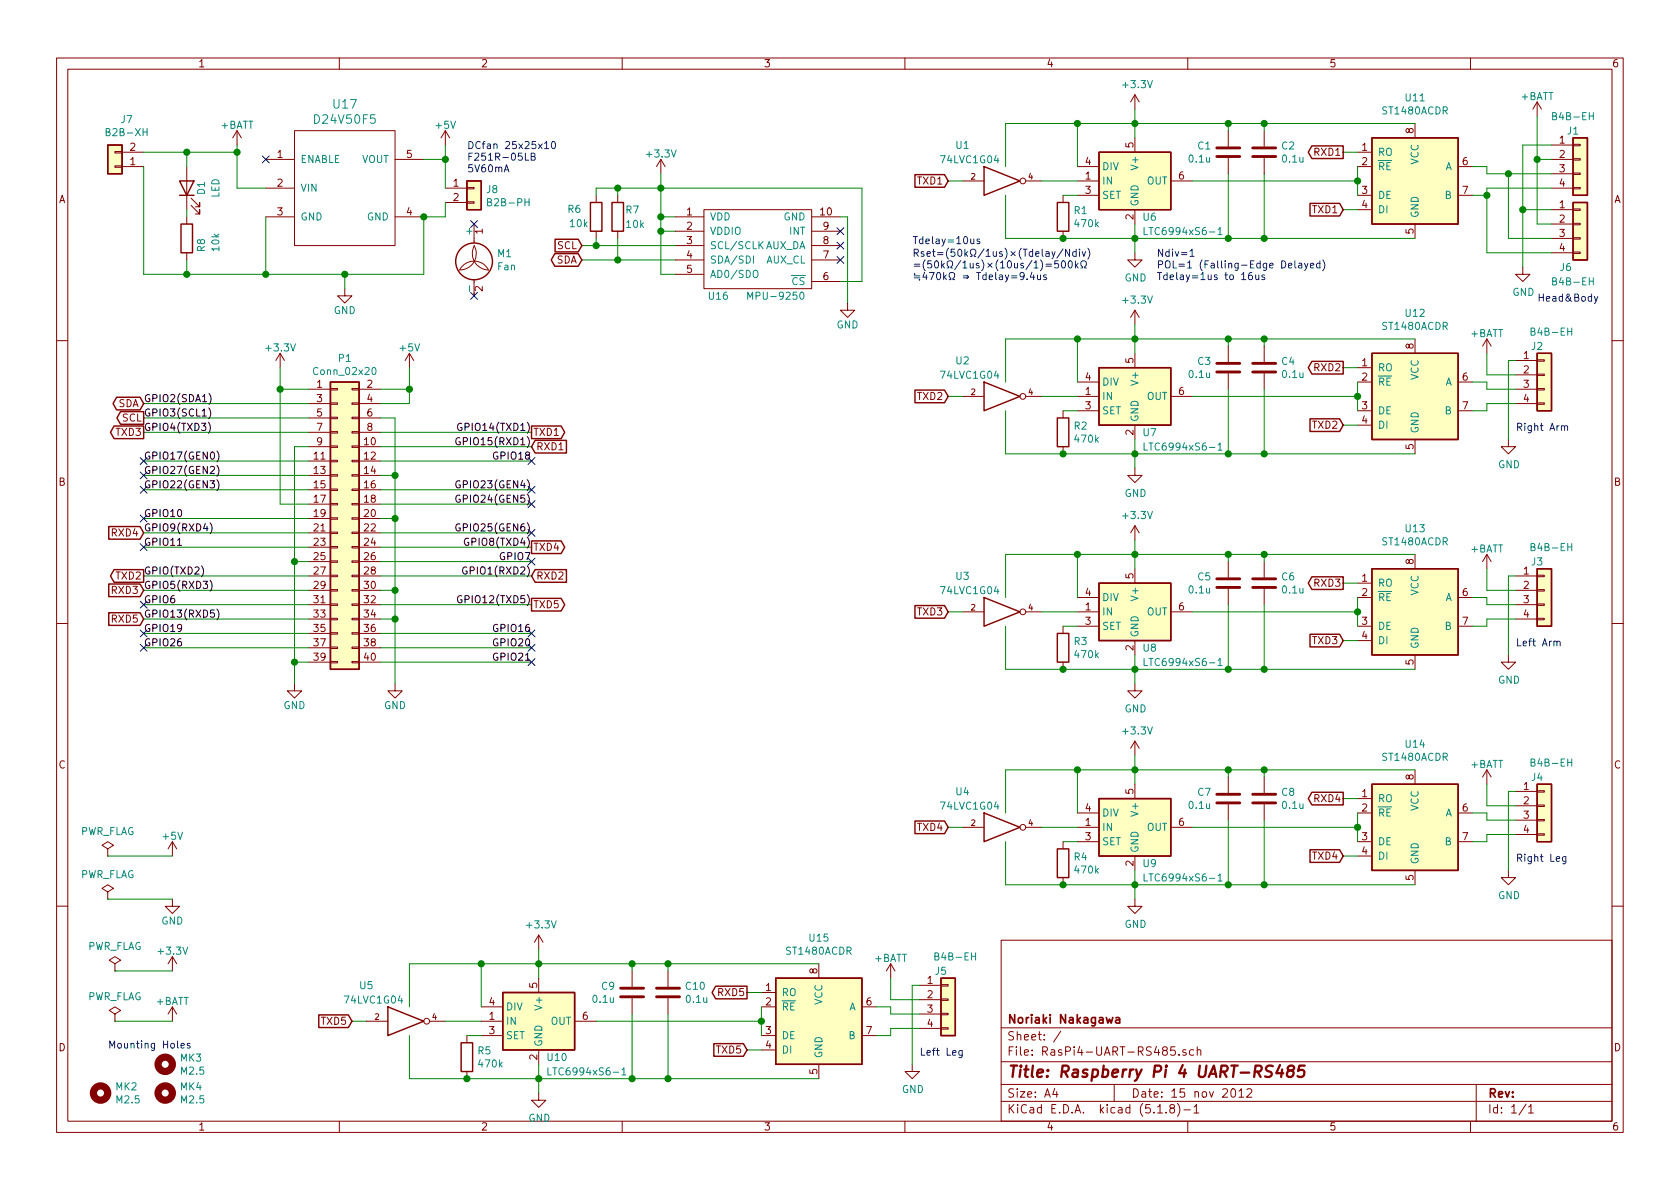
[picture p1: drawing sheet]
<svg xmlns="http://www.w3.org/2000/svg" width="297mm" height="210mm" viewBox="0 0 297 210" stroke-linecap="round" stroke-linejoin="round" font-family="sans-serif">
<g fill="none" stroke="#840000" stroke-width=".18">
<path d="M10 10.3h277v189.9h-277zM12 12.2h273v186.1h-273zM60 10.3v1.9M110 10.3v1.9M160 10.3v1.9M200.7 16.8v2.5M200.7 16.8l-.8 1.2M200.7 16.8l.7 1.2M210 10.3v1.9M260 10.3v1.9M271.8 18l-.8 1.3M271.8 18v2.6"/>
<path d="M271.8 18l.7 1.3M20.3 26.8h1.3v.2h-1.3zM20.3 29.3h1.3v.3h-1.3zM21.6 29.5h3.8M21.6 26.9h3.8M33 29.5v7.6M33 38.3v1.3M33.8 36.3l1.5 1.5v-.7v.7h-.8M33.8 35l1.5 1.6v-.8v.8h-.8M41.9 23.1l-.8 1.3M41.9 23.1v2.5M41.9 23.1l.8 1.3"/>
<path d="M47 28.2h5.1M47 33.3h5.1M47 38.3h5.1M52.1 23.1h17.7v20.3h-17.7zM69.8 28.2h5.1M69.8 38.3h5.1M78.7 33.3h3.8M78.7 23.1l-.7 1.3M78.7 23.1v2.5M78.7 23.1l.8 1.3M78.7 35.8h3.8M82.5 35.7h1.3v.2h-1.3z"/>
<path d="M82.5 33.1h1.3v.3h-1.3zM83.8 39.6v3.4M105.4 34.5v1.3M109.2 34.5v1.3M116.8 28.2l-.7 1.3M116.8 28.2v2.5M116.8 28.2l.8 1.3M119.4 38.3h5.1M124.5 37.1h19v13.9h-19zM143.5 38.3h5.1M170.2 32h3.8M181.4 32h2.7"/>
<path d="M188 34.5v1.3M190.5 32h3.8M190.5 34.5h3.8M190.5 29.5h3.8M200.7 24.4v2.5M200.7 37.1v2.5M207 32h3.8M217.2 23.1v2.8M217.2 27.9v2.8M223.5 23.1v2.8M223.5 27.9v2.8M240 34.5h2.6"/>
<path d="M240 29.5h2.6M240 26.9h2.6M240 37.1h2.6M250.2 21.8v2.6M250.2 39.6v2.6M257.8 34.5h2.5M257.8 29.5h2.5M274.3 25.6h3.8M274.3 28.2h3.8M274.3 30.7h3.8M274.3 33.3h3.8M274.3 37.1h3.8"/>
<path d="M274.3 39.6h3.8M278.1 33.1h1.3v.3h-1.3zM278.1 30.6h1.3v.3h-1.3zM278.1 25.5h1.3v.3h-1.3zM278.1 28.1h1.3v.2h-1.3zM278.1 37h1.3v.2h-1.3zM278.1 39.5h1.3v.2h-1.3zM33 44.7v1.3M61 51v1.3h1.2l-1.2 1.3-1.3-1.3h1.3M83.8 43.4a2.86 2.86 0 0 1-2.5 4.3 2.85 2.85 0 0 1 2.5-1.5 2.85 2.85 0 0 1 2.6 1.5 2.9 2.9 0 0 1-2.5-4.2M83.8 49.5v2.8M105.4 40.9v1.3"/>
<path d="M109.2 40.9v1.3M119.4 40.9h5.1M119.4 43.4h5.1M119.4 46h5.1M119.4 48.5h5.1M143.5 40.9h5.1M143.5 43.4h5.1M143.5 46h5.1M143.5 49.8h5.1M149.9 53.6v1.3h1.2l-1.2 1.2-1.3-1.2h1.3M188 40.9v1.3M200.7 44.7v1.3h1.2l-1.2 1.2-1.3-1.2h1.3"/>
<path d="M200.7 54.9v2.5M200.7 54.9l-.8 1.2M200.7 54.9l.7 1.2M250.2 59.9v2.6M262.9 59.9v2.6M262.9 59.9l-.8 1.3M262.9 59.9l.8 1.3M269.2 47.2v1.3h1.3l-1.3 1.3-1.2-1.3h1.2M274.3 42.2h3.8M274.3 44.7h3.8M278.1 44.6h1.3v.2h-1.3zM278.1 42h1.3v.3h-1.3z"/>
<path d="M10 60.2h2M49.5 62.5l-.7 1.2M49.5 62.5v2.5M49.5 62.5l.8 1.2M54.6 68.8h3.8M54.6 79h3.8M54.6 71.4h3.8M54.6 73.9h3.8M54.6 76.4h3.8M58.4 78.9h1.3v.2h-1.3zM58.4 76.3h1.3v.3h-1.3zM58.4 73.8h1.3v.2h-1.3z"/>
<path d="M58.4 71.2h1.3v.3h-1.3zM58.4 68.7h1.3v.3h-1.3zM62.2 78.9h1.3v.2h-1.3zM62.2 76.3h1.3v.3h-1.3zM62.2 73.8h1.3v.2h-1.3zM62.2 71.2h1.3v.3h-1.3zM62.2 68.7h1.3v.3h-1.3zM63.5 68.8h3.8M63.5 79h3.8M63.5 71.4h3.8M63.5 73.9h3.8M63.5 76.4h3.8"/>
<path d="M72.4 62.5l-.8 1.2M72.4 62.5v2.5M72.4 62.5l.8 1.2M170.2 70.1h3.8M181.4 70.1h2.7M188 72.6v1.3M188 79v1.3M190.5 70.1h3.8M190.5 72.6h3.8M190.5 67.6h3.8M200.7 62.5v2.5M200.7 75.2v2.5"/>
<path d="M207 70.1h3.8M217.2 61.2v2.8M217.2 66v2.8M223.5 61.2v2.8M223.5 66v2.8M240 72.6h2.6M240 67.6h2.6M240 65h2.6M240 75.2h2.6M250.2 77.7v2.6M257.8 72.6h2.5M257.8 67.6h2.5"/>
<path d="M266.7 77.7v1.3h1.3l-1.3 1.3-1.3-1.3h1.3M268 68.8h3.8M268 71.4h3.8M268 63.7h3.8M268 66.3h3.8M271.8 71.2h1.2v.3h-1.2zM271.8 68.7h1.2v.3h-1.2zM271.8 63.6h1.2v.3h-1.2zM271.8 66.2h1.2v.2h-1.2zM285 60.2h2M54.6 81.5h3.8M54.6 84.1h3.8"/>
<path d="M54.6 86.6h3.8M54.6 89.1h3.8M54.6 91.7h3.8M54.6 94.2h3.8M54.6 96.8h3.8M54.6 99.3h3.8M58.4 96.6h1.3v.3h-1.3zM58.4 99.2h1.3v.2h-1.3zM58.4 94.1h1.3v.3h-1.3zM58.4 89h1.3v.3h-1.3zM58.4 86.5h1.3v.2h-1.3zM58.4 83.9h1.3v.3h-1.3z"/>
<path d="M58.4 81.4h1.3v.3h-1.3zM58.4 91.6h1.3v.2h-1.3zM62.2 96.6h1.3v.3h-1.3zM62.2 99.2h1.3v.2h-1.3zM62.2 94.1h1.3v.3h-1.3zM62.2 89h1.3v.3h-1.3zM62.2 86.5h1.3v.2h-1.3zM62.2 83.9h1.3v.3h-1.3zM62.2 81.4h1.3v.3h-1.3zM62.2 91.6h1.3v.2h-1.3zM63.5 81.5h3.8M63.5 84.1h3.8"/>
<path d="M63.5 86.6h3.8M63.5 89.1h3.8M63.5 91.7h3.8M63.5 94.2h3.8M63.5 96.8h3.8M63.5 99.3h3.8M200.7 82.8v1.3h1.2l-1.2 1.2-1.3-1.2h1.3M200.7 93v2.5M200.7 93l-.8 1.2M200.7 93l.7 1.2M217.2 99.3v2.8M223.5 99.3v2.8"/>
<path d="M250.2 98v2.6M262.9 98l-.8 1.3M262.9 98v2.6M262.9 98l.8 1.3M10 110.3h2M54.6 101.8h3.8M54.6 104.4h3.8M54.6 106.9h3.8M54.6 109.5h3.8M54.6 112h3.8M54.6 114.5h3.8M54.6 117.1h3.8"/>
<path d="M58.4 101.7h1.3v.3h-1.3zM58.4 104.3h1.3v.2h-1.3zM58.4 106.8h1.3v.3h-1.3zM58.4 109.3h1.3v.3h-1.3zM58.4 111.9h1.3v.2h-1.3zM58.4 114.4h1.3v.3h-1.3zM58.4 117h1.3v.2h-1.3zM62.2 101.7h1.3v.3h-1.3zM62.2 104.3h1.3v.2h-1.3zM62.2 106.8h1.3v.3h-1.3zM62.2 109.3h1.3v.3h-1.3zM62.2 111.9h1.3v.2h-1.3z"/>
<path d="M62.2 114.4h1.3v.3h-1.3zM62.2 117h1.3v.2h-1.3zM63.5 101.8h3.8M63.5 104.4h3.8M63.5 106.9h3.8M63.5 109.5h3.8M63.5 112h3.8M63.5 114.5h3.8M63.5 117.1h3.8M170.2 108.2h3.8M181.4 108.2h2.7M188 110.7v1.3"/>
<path d="M188 117.1v1.3M190.5 105.7h3.8M190.5 110.7h3.8M190.5 108.2h3.8M200.7 100.6v2.5M200.7 113.3v2.5M207 108.2h3.8M217.2 104.1v2.8M223.5 104.1v2.8M240 103.1h2.6M240 105.7h2.6M240 110.7h2.6"/>
<path d="M240 113.3h2.6M250.2 115.8v2.6M257.8 105.7h2.5M257.8 110.7h2.5M266.7 115.8v1.3h1.3l-1.3 1.3-1.3-1.3h1.3M268 101.8h3.8M268 104.4h3.8M268 106.9h3.8M268 109.5h3.8M271.8 109.3h1.2v.3h-1.2zM271.8 106.8h1.2v.3h-1.2zM271.8 101.7h1.2v.3h-1.2z"/>
<path d="M271.8 104.3h1.2v.2h-1.2zM285 110.3h2M52.1 120.9v1.3h1.2l-1.2 1.2-1.3-1.2h1.3M69.8 120.9v1.3h1.3l-1.3 1.2-1.2-1.2h1.2M200.7 120.9v1.3h1.2l-1.2 1.2-1.3-1.2h1.3M200.7 131.1v2.5M200.7 138.7v2.5M200.7 131.1l-.8 1.2M200.7 131.1l.7 1.2M217.2 137.4v2.8M223.5 137.4v2.8M250.2 136.1v2.6"/>
<path d="M262.9 136.1v2.6M262.9 136.1l-.8 1.3M262.9 136.1l.8 1.3M268 139.9h3.8M271.8 139.8h1.2v.3h-1.2zM19 157.7l1.1-.6-1.1-.6-1 .6 1 .6v1.3M19 159h.1M19 150.1l1.1-.6-1.1-.7-1 .7 1 .6v1.3M19 151.4h.1M30.5 159v1.3h1.2l-1.2 1.2-1.3-1.2h1.3M30.5 148.8v2.6M30.5 148.8l-.8 1.3"/>
<path d="M30.5 148.8l.7 1.3M170.2 146.3h3.8M181.4 146.3h2.7M188 148.8v1.3M188 155.2v1.3M190.5 143.8h3.8M190.5 148.8h3.8M190.5 146.3h3.8M200.7 159v1.3h1.2l-1.2 1.2-1.3-1.2h1.3M200.7 151.4v2.5M207 146.3h3.8M217.2 142.2v2.8"/>
<path d="M223.5 142.2v2.8M240 141.2h2.6M240 143.8h2.6M240 148.8h2.6M240 151.4h2.6M250.2 153.9v2.6M257.8 143.8h2.5M257.8 148.8h2.5M266.7 153.9v1.3h1.3l-1.3 1.3-1.3-1.3h1.3M268 142.5h3.8M268 145h3.8M268 147.6h3.8"/>
<path d="M271.8 147.4h1.2v.3h-1.2zM271.8 144.9h1.2v.3h-1.2zM271.8 142.4h1.2v.2h-1.2zM10 160.2h2M20.3 179.3l1-.6-1-.7-1 .7 1 .6v1.3M20.3 170.4l1-.6-1-.6-1 .6 1 .6v1.3M20.3 171.7h.1M30.5 178l-.8 1.3M30.5 169.2v2.5M30.5 178v2.6M30.5 178l.7 1.3M30.5 169.2l-.8 1.2"/>
<path d="M30.5 169.2l.7 1.2M85.1 178h3.8M95.2 165.3l-.7 1.3M95.2 165.3v2.6M95.2 173v2.5M95.2 165.3l.8 1.3M111.8 171.7v2.8M111.8 176.5v2.8M118.1 171.7v2.8M118.1 176.5v2.8M134.6 175.5h2.6M134.6 178h2.6"/>
<path d="M144.8 170.4v2.6M152.4 178h2.5M157.5 170.4l-.8 1.3M157.5 170.4v2.6M157.5 170.4l.7 1.3M162.6 174.2h3.8M162.6 176.8h3.8M162.6 179.3h3.8M166.4 179.2h1.2v.2h-1.2zM166.4 174.1h1.2v.3h-1.2zM166.4 176.7h1.2v.2h-1.2zM177 166.3h108v32h-108z"/>
<path d="M285 160.2h2M20.3 180.6h.1M60 198.3v1.9M64.8 180.6h3.8M75.9 180.6h2.8M82.5 183.1v1.3M82.5 189.5v1.2M85.1 183.1h3.8M85.1 180.6h3.8M95.2 193.3v1.3h1.3l-1.3 1.2-1.2-1.2h1.2M95.2 185.7v2.5M101.6 180.6h3.8"/>
<path d="M110 198.3v1.9M134.6 183.1h2.6M134.6 185.7h2.6M144.8 188.2v2.5M152.4 183.1h2.5M160 198.3v1.9M161.3 188.2v1.3h1.3l-1.3 1.2-1.3-1.2h1.3M162.6 181.9h3.8M166.4 181.7h1.2v.3h-1.2zM177 194.8h108M177 191.8h108M177 187.8h108"/>
<path d="M177 181.8h108M186.5 192.5l-.4 1h1M186.8 193v1M187.6 182.3l-1.3 2M197 191.8v3M204.7 196.8h.8M206.2 196.7v.1M207.1 196l-.3-.3 .2-.3a.48 .48 0 0 1 .6 .1l-.1 .4a.52 .52 0 0 0-.6 .2 .52 .52 0 0 0 .1 .6l.4 .1 .2-.1 .1-.4-.3-.3M207.7 185.1h-.7v.7l.2-.1h.5l.1 .3-.1 .5-.2 .1-.5-.1M208.2 195.1a1.71 1.71 0 0 1 0 2.3M208.5 186.5v.1M209.3 196.3h1.2"/>
<path d="M209.7 185.7l-.4-.1-.2 .2 .1 .2 .5 .2v.3h-.6M210 198.3v1.9M211 185.7l-.4-.1-.3 .3 .1 .6 .2 .1 .4-.1M211.1 195.8l.4-.5v1.5M211.1 196.8h.9M211.7 185.7l.2-.1 .3 .1 .1 .9M211.7 185.1v1.5M217.8 192.7l.3-.2a.94 .94 0 0 1 0 1.5l-.4-.3-.1-.6zM219 193l.5-.5v1.5M219 194h.9M220.5 192.7l.2-.2h.4l.2 .5-.9 1h.9M260 198.3v1.9"/>
<path d="M261 191.8v6.5M269.8 195.2l-1.2 2M270.3 195.8l.4-.5v1.5M270.3 196.8h.8"/>
<circle cx="180.8" cy="32" r=".51"/>
<circle cx="180.8" cy="70.1" r=".51"/>
<circle cx="180.8" cy="108.2" r=".51"/>
<circle cx="180.8" cy="146.3" r=".51"/>
<circle cx="75.4" cy="180.6" r=".51"/>
</g>
<path d="M225 188.5l-.2-.1-.7 .1a.47 .47 0 0 0-.3 .5 .47 .47 0 0 0 .4 .4l.3 .1a.48 .48 0 0 1 .4 .5 .48 .48 0 0 1-.5 .4l-.7-.1M226.3 188.3l-.6 1.5h1.2M226.7 189.1l-.2 1.3M228 189.3l-.3-.2a.46 .46 0 0 1 .4-.7h.4l.3 .2a.45 .45 0 0 1-.4 .7h-.4a.66 .66 0 0 0-.3 1 .65 .65 0 0 0 .8 0 .65 .65 0 0 0 .1-.9l-.2-.1M230.7 188.4h-1l-.2 1 .3-.2 .7 .1 .1 .3-.1 .7-.4 .1h-.4l-.3-.1" fill="none" stroke="#840000" stroke-width=".41"/>
<path d="M195.6 179.9l.3 1 .3-.7 .3 .7 .2-1M197.3 180h.6l.1 .9M198 180.3l-.5 .1-.3 .2 .3 .3 .5-.1" fill="none" stroke="#840000" stroke-width=".3"/>
<g fill="none" stroke="#840000" stroke-width=".25">
<path d="M19 25.6h2.6v5.1h-2.6zM31.7 32h2.6l-1.3 2.5zM31.7 34.5h2.6M32 39.6h2v5.1h-2zM82.5 32h2.6v5.1h-2.6zM104.4 35.8h2v5.1h-2zM108.2 35.8h2v5.1h-2zM161.8 30.9h5.2l.6 1.1-.6 1.1h-5.2zM174 29.5l6.3 2.5-6.3 2.5zM186.9 35.8h2.1v5.1h-2.1zM194.3 26.9h12.7v10.2h-12.7zM231.6 36h5.3l.6 1.1-.6 1.1h-5.3z"/>
<path d="M232 25.8h5.5v2.2h-5.5l-.7-1.1zM242.6 24.4h15.2v15.2h-15.2zM278.1 24.4h2.6v10.1h-2.6zM278.1 35.8h2.6v10.2h-2.6zM98.1 44.9h4.1l.7 1.1-.7 1.1h-4.1l-.6-1.1zM98.1 42.3h4.1l.7 1.1-.7 1.1h-4.1zM20.2 75.3h5.2v2.3h-5.2l-.7-1.2zM20.6 70.3h4.2l.6 1.1-.6 1.1h-4.2l-.6-1.1zM21.3 72.8h4.1v2.2h-4.1l-.6-1.1zM58.4 67.6h5.1v50.8h-5.1zM94 75.3h5.2l.6 1.1-.6 1.2h-5.2zM94.6 77.9h5.6v2.2h-5.6l-.6-1.1z"/>
<path d="M161.8 69h5.2l.6 1.1-.6 1.1h-5.2zM174 67.6l6.3 2.5-6.3 2.5zM186.9 73.9h2.1v5.1h-2.1zM194.3 65h12.7v10.2h-12.7zM231.6 74.1h5.3l.6 1.1-.6 1.1h-5.3zM232 63.9h5.5v2.2h-5.5l-.7-1.1zM242.6 62.5h15.2v15.2h-15.2zM271.8 62.5h2.5v10.1h-2.5zM19.2 93.1h5.6l.6 1.1-.6 1.1h-5.6zM94 95.7h5.2l.6 1.1-.6 1.1h-5.2zM19.2 103.3h5.6l.6 1.1-.6 1.1h-5.6zM19.2 108.4h5.6l.6 1.1-.6 1.1h-5.6z"/>
<path d="M20.2 100.7h5.2v2.3h-5.2l-.7-1.2zM94 105.8h5.2l.6 1.1-.6 1.1h-5.2zM94.6 100.7h5.6v2.3h-5.6l-.6-1.2zM161.8 107.1h5.2l.6 1.1-.6 1.1h-5.2zM174 105.7l6.3 2.5-6.3 2.5zM186.9 112h2.1v5.1h-2.1zM194.3 103.1h12.7v10.2h-12.7zM231.6 112.2h5.3l.6 1.1-.6 1.1h-5.3zM232 102h5.5v2.2h-5.5l-.7-1.1zM242.6 100.6h15.2v15.2h-15.2zM271.8 100.6h2.5v10.1h-2.5zM242.6 138.7h15.2v15.2h-15.2z"/>
<path d="M271.8 138.7h2.5v10.1h-2.5zM161.8 145.2h5.2l.6 1.1-.6 1.1h-5.2zM174 143.8l6.3 2.5-6.3 2.5zM186.9 150.1h2.1v5.1h-2.1zM194.3 141.2h12.7v10.2h-12.7zM231.6 150.3h5.3l.6 1.1-.6 1.1h-5.3zM232 140.1h5.5v2.2h-5.5l-.7-1.1zM56.4 179.5h5.2l.6 1.1-.6 1.1h-5.2zM68.6 178l6.3 2.6-6.3 2.5zM88.9 175.5h12.7v10.2h-12.7zM126.5 174.4h5.6v2.2h-5.6l-.6-1.1zM137.2 173h15.2v15.2h-15.2z"/>
<path d="M166.4 173h2.5v10.1h-2.5zM81.5 184.4h2.1v5.1h-2.1zM126.2 184.6h5.2l.7 1.1-.7 1.1h-5.2z"/>
<circle cx="83.8" cy="46.2" r="3.3"/>
</g>
<g fill="#ffffc2" stroke="#ffffc2" stroke-width=".18">
<path d="M194.3 26.9h12.7v10.2h-12.7z"/>
<path d="M278.1 24.4h2.6v10.1h-2.6z"/>
<path d="M271.8 100.6h2.5v10.1h-2.5z"/>
<path d="M58.4 67.6h5.1v50.8h-5.1z"/>
<path d="M137.2 173h15.2v15.2h-15.2z"/>
<path d="M194.3 65h12.7v10.2h-12.7z"/>
<path d="M166.4 173h2.5v10.1h-2.5z"/>
<path d="M242.6 100.6h15.2v15.2h-15.2z"/>
<path d="M19 25.6h2.6v5.1h-2.6z"/>
<path d="M242.6 138.7h15.2v15.2h-15.2z"/>
<path d="M271.8 138.7h2.5v10.1h-2.5z"/>
<path d="M88.9 175.5h12.7v10.2h-12.7z"/>
<path d="M242.6 24.4h15.2v15.2h-15.2z"/>
<path d="M194.3 141.2h12.7v10.2h-12.7z"/>
<path d="M242.6 62.5h15.2v15.2h-15.2z"/>
<path d="M194.3 103.1h12.7v10.2h-12.7z"/>
<path d="M278.1 35.8h2.6v10.2h-2.6z"/>
<path d="M271.8 62.5h2.5v10.1h-2.5z"/>
<path d="M82.5 32h2.6v5.1h-2.6z"/>
</g>
<g fill="none" stroke="#008484" stroke-width=".18">
<path d="M25.3 23.3h.7M26 22.7v1.3M92.8 35.7h.7M93.5 35.1v1.3M132.2 52.9v-1.2l.4 .9 .5-.9v1.2M133.2 48l.3-.2a.45 .45 0 0 1 .5 .4v.4l-.2 .4h-.5a1.07 1.07 0 0 1-.1-1zM133.2 45.3v1.2M141.5 51.8l.2-.1a.67 .67 0 0 1 .5 .6 .67 .67 0 0 1-.5 .6l-.3-.5zM202.3 40.2v1.3h.6M215.4 40.6l.3-.4v1.3M215.4 41.5h.7M65.9 65.1l.2-.1a.69 .69 0 0 1 .4 .6 .69 .69 0 0 1-.4 .6l-.3-.2v-.2z"/>
<path d="M202.3 78.3v1.3h.6M215.4 78.7l.3-.4v1.3M215.4 79.6h.7M202.3 116.4v1.3h.6M215.4 116.8l.3-.4v1.3M215.4 117.7h.7M202.3 154.5v1.3h.6M215.4 154.9l.3-.4v1.3M215.4 155.8h.7M96.9 188.8v1.3h.6M110 189.2l.3-.4v1.3M110 190.1h.7"/>
</g>
<g fill="none" stroke="#840000" stroke-width=".51">
<path d="M215.1 27.7h4.1M215.1 26.2h4.1M221.5 27.7h4.1M221.5 26.2h4.1M215.1 65.8h4.1M215.1 64.3h4.1M221.5 65.8h4.1M221.5 64.3h4.1M215.1 103.9h4.1M215.1 102.4h4.1M221.5 103.9h4.1M221.5 102.4h4.1"/>
<path d="M215.1 142h4.1M215.1 140.5h4.1M221.5 142h4.1M221.5 140.5h4.1M109.7 176.3h4.1M109.7 174.7h4.1M116.1 176.3h4M116.1 174.7h4"/>
</g>
<g fill="none" stroke="#840000" stroke-width="1.3">
<circle cx="17.8" cy="193.3" r="1.27"/>
<circle cx="29.2" cy="188.2" r="1.27"/>
<circle cx="29.2" cy="193.3" r="1.27"/>
</g>
<g fill="none" stroke="#008400" stroke-width=".18">
<path d="M200.7 19.3v5.1M25.4 29.5v19h49.5v-10.2h3.8v-2.5M25.4 26.9h16.5M33 26.9v2.6M33 37.1v1.2M41.9 25.6v7.7h5.1M47 38.3v10.2M74.9 28.2h3.8M78.7 25.6v7.7M105.4 34.5v-1.2h47v16.5h-3.8M109.2 33.3v1.2M116.8 38.3h2.6"/>
<path d="M116.8 30.7v17.8h2.6M148.6 38.3h1.3v15.3M167.6 32h2.6M177.8 34.5v7.7h72.4M184.1 32h6.4M188 34.5h2.5M190.5 21.8v7.7M200.7 39.6v5.1M210.8 32h29.2M217.2 21.8v1.3M217.2 30.7v11.5M223.5 21.8v1.3"/>
<path d="M223.5 30.7v11.5M237.5 37.1h2.5M237.5 26.9h2.5M240 29.5v5M250.2 21.8h-72.4v7.7M260.3 29.5h2.6v1.2h11.4M260.3 34.5h2.6M266.7 30.7v11.5h7.6M269.2 37.1h5.1M271.8 20.6v19h2.5M271.8 28.2h2.5M274.3 33.3h-11.4v11.4h11.4"/>
<path d="M274.3 25.6h-5.1v21.6M33 46v2.5M61 48.5v2.5M102.9 46h16.5M102.9 43.4h16.5M105.4 42.2v1.2M109.2 42.2v3.8M116.8 40.9h2.6M190.5 59.9v7.7M200.7 57.4v5.1M217.2 59.9v1.3M223.5 59.9v1.3"/>
<path d="M250.2 59.9h-72.4v7.7M25.4 76.4h29.2M25.4 73.9h29.2M25.4 71.4h29.2M49.5 65v24.1h5.1M49.5 68.8h5.1M54.6 79h-2.5v41.9M67.3 73.9h2.5v47M67.3 76.4h26.7M67.3 79h26.7M67.3 68.8h5.1M72.4 65v6.4h-5.1"/>
<path d="M167.6 70.1h2.6M177.8 72.6v7.7h72.4M184.1 70.1h6.4M188 72.6h2.5M200.7 77.7v5.1M210.8 70.1h29.2M217.2 68.8v11.5M223.5 68.8v11.5M237.5 75.2h2.5M237.5 65h2.5M240 67.6v5M260.3 67.6h2.6v1.2h5.1"/>
<path d="M262.9 62.5v3.8h5.1M268 63.7h-1.3v14M268 71.4h-5.1v1.2h-2.6M25.4 91.7h29.2M25.4 86.6h29.2M25.4 84.1h29.2M25.4 81.5h29.2M25.4 94.2h29.2M25.4 96.8h29.2M52.1 99.3h2.5M67.3 89.1h26.7M67.3 91.7h2.5"/>
<path d="M67.3 86.6h26.7M67.3 84.1h2.5M67.3 81.5h26.7M67.3 94.2h26.7M67.3 99.3h26.7M67.3 96.8h26.7M190.5 98v7.7M200.7 95.5v5.1M217.2 98v1.3M223.5 98v1.3M250.2 98h-72.4v7.7M25.4 104.4h29.2"/>
<path d="M25.4 101.8h29.2M25.4 109.5h29.2M25.4 106.9h29.2M25.4 114.5h29.2M25.4 112h29.2M52.1 117.1h2.5M67.3 104.4h2.5M67.3 101.8h26.7M67.3 109.5h2.5M67.3 106.9h26.7M67.3 117.1h26.7M67.3 114.5h26.7"/>
<path d="M67.3 112h26.7M167.6 108.2h2.6M177.8 110.7v7.7h72.4M184.1 108.2h6.4M188 110.7h2.5M200.7 115.8v5.1M210.8 108.2h29.2M217.2 106.9v11.5M223.5 106.9v11.5M237.5 103.1h2.5M237.5 113.3h2.5M240 105.7v5"/>
<path d="M260.3 105.7h2.6v1.2h5.1M262.9 100.6v3.8h5.1M268 109.5h-5.1v1.2h-2.6M268 101.8h-1.3v14M190.5 136.1v7.7M200.7 133.6v5.1M217.2 136.1v1.3M223.5 136.1v1.3M250.2 136.1h-72.4v7.7M262.9 138.7v3.8h5.1M268 139.9h-1.3v14M19 151.4h11.5"/>
<path d="M19 159h11.5M167.6 146.3h2.6M177.8 148.8v7.7h72.4M184.1 146.3h6.4M188 148.8h2.5M200.7 153.9v5.1M210.8 146.3h29.2M217.2 145v11.5M223.5 145v11.5M237.5 141.2h2.5M237.5 151.4h2.5M240 143.8v5"/>
<path d="M260.3 143.8h2.6v1.2h5.1M268 147.6h-5.1v1.2h-2.6M20.3 171.7h10.2M85.1 170.4v7.6M95.2 167.9v5.1M111.8 170.4v1.3M111.8 179.3v11.4M118.1 170.4v1.3M118.1 179.3v11.4M132.1 175.5h2.5M134.6 178v5.1M144.8 170.4h-72.4v7.6"/>
<path d="M154.9 178h2.6v1.3h5.1M157.5 173v3.8h5.1M162.6 174.2h-1.3v14M20.3 180.6h10.2M62.2 180.6h2.6M72.4 183.1v7.6h72.4M78.7 180.6h6.4M82.5 183.1h2.6M95.2 188.2v5.1M105.4 180.6h29.2M132.1 185.7h2.5M162.6 181.9h-5.1v1.2h-2.6"/>
</g>
<g fill="none" stroke="#000" stroke-width=".18">
<path d="M36.8 74.7a1.47 1.47 0 0 1 0 1.9M36.9 72.1a1.47 1.47 0 0 1 0 2M37 69.6a1.47 1.47 0 0 1 0 1.9M38.4 79.8a1.47 1.47 0 0 1 0 1.9M81.3 77.5a.59 .59 0 0 0-.7 .5 .59 .59 0 0 0 .7 .6l.1-.5h-.3M81.6 74.9a.59 .59 0 0 0-.7 .6 .59 .59 0 0 0 .7 .6l.1-.5h-.3M31.4 96.4h.7M37.1 92.5a1.47 1.47 0 0 1 0 1.9M38.4 84.8a1.47 1.47 0 0 1 0 2M38.4 82.3a1.47 1.47 0 0 1 0 1.9M81.3 85.1a.59 .59 0 0 0-.7 .6 .59 .59 0 0 0 .7 .5l.1-.5h-.3M81.3 87.6a.59 .59 0 0 0-.7 .6 .59 .59 0 0 0 .7 .6l.1-.5h-.3"/>
<path d="M81.3 92.7a.59 .59 0 0 0-.7 .6 .59 .59 0 0 0 .7 .5l.1-.4h-.3M82.8 95.2a.59 .59 0 0 0-.7 .6 .59 .59 0 0 0 .7 .6l.1-.5h-.2M37.1 102.6a1.47 1.47 0 0 1 0 1.9M38.4 107.7a1.47 1.47 0 0 1 0 1.9M81.6 105.4a.59 .59 0 0 0-.7 .6 .59 .59 0 0 0 .7 .5l.1-.4h-.3M82.5 100.3a.59 .59 0 0 0-.7 .6 .59 .59 0 0 0 .7 .6l.1-.5h-.3"/>
</g>
<g fill="none" stroke="#0000c2" stroke-width=".18">
<path d="M89.2 30.4l.4-1.3 .4 1.3M92.9 27.1v1.2h.6M93.9 27.7l.6-.1 .1-.2-.1-.2-.6-.1v1.2h.5l.2-.1v-.3l-.3-.2M96.3 25.4l.3-.4v1.3M96.3 26.3h.7M97.6 25.1l.2-.1a.67 .67 0 0 1 .4 .6 .67 .67 0 0 1-.4 .7l-.3-.5zM171.6 42.3l.1 .7 .3 .1 .2-.1M172.2 42.3v.8M173.2 42.3h-.3l-.2 .1 .1 .2 .4 .1v.3h-.5M177.7 48.6l.4 .8M178.4 48.6l-.5 1.2-.2 .1M178.8 48.8h1"/>
<path d="M178.8 49.1h1M181.1 48.7l-.3 .3-.3-.1-.2-.2 .2-.4 .3-.1 .2 .1a.84 .84 0 0 1-.3 1.1h-.2M181.6 49.3v.1M182.4 48.1l-.2 .9h.8M182.8 48.6v.8M182.8 46.5l.4-.4v1.3M182.8 47.4h.7M183.4 48.6l.1 .8h.3l.2-.1M184 45.9a1.47 1.47 0 0 1 0 2M184 48.6v.8M184.9 44.5h.5l.1 .8M184.9 46.7h1"/>
<path d="M184.9 47.1h1M185 48.7l-.3-.1-.2 .2 .1 .2 .4 .1v.3h-.5M185.5 44.8l-.4 .1-.2 .1v.3h.6M186 44.5l.3 .8M186.6 44.5l-.4 1.1-.2 .2M187.1 46.1h-.6v.6l.1-.1 .5 .1v.6l-.2 .1-.4-.1M187.8 46.2l.2-.1a.67 .67 0 0 1 .4 .7 .67 .67 0 0 1-.4 .6 .83 .83 0 0 1-.2-1.2zM188 44l-1.1 1.6M189 46.2l.2-.1a.69 .69 0 0 1 .4 .7 .69 .69 0 0 1-.4 .6l-.3-.2v-.3zM189.1 44.1v1.2l-.7-1.2v1.2M190.1 46.1v1.3M190.3 44.5h-.4l-.2 .2 .1 .6h.5"/>
<path d="M190.3 44.1v1.2M190.3 46.9l.3 .5M190.6 46.6l-.5 .4M190.9 44.1v.1M190.9 44.5v.8M191.1 47.4h.3v-.2a.54 .54 0 0 1-.3-.8 .54 .54 0 0 1 .8-.2 .59 .59 0 0 1-.1 1v.2h.3M191.3 44.5l.3 .8 .3-.8M192.3 43.9a1.47 1.47 0 0 1 0 1.9M210.4 44.4l.4-.3v1.2M210.4 45.3h.7M221.3 48.2l-.3 .1a.87 .87 0 0 0 0 1.1l.4-.1v-.5l-.4-.1-.2 .2M222 48.6l.1 .8h.3l.2-.1"/>
<path d="M222.6 48.6v.8M223.6 48.7l-.3-.1-.2 .2 .1 .2 .4 .1v.3h-.5M229 46.1v1.1l.2 .2M229.6 46.6h.5l.1 .8M230.2 46.9h-.5l-.1 .2 .1 .3 .5-.1M230.7 46.6l.3 .8M231.3 46.6l-.5 1.1-.1 .1M231.7 47l.6-.1-.1-.3h-.3l-.2 .1v.6h.5M233.4 46.6h-.4l-.2 .2 .1 .5h.5M233.4 46.1v1.3M233.9 45.9a1.4 1.4 0 0 1 0 2M281.9 52.4l.3 .9"/>
<path d="M282.5 52.4l-.4 1.2-.2 .1M276.1 75.4l.2-.1h.3v.8M276.6 75.5l.2-.2h.3l.1 .8M274.8 113.5l.1-.1h.3l.1 .8M275.3 113.6l.2-.2h.3v.8M276.9 151.5l-.1 1.1-.2 .1h-.3M276.9 151.5h-.4l-.2 .2 .1 .6h.5M32 184.9l.6-.1-.1-.2-.3-.1-.2 .2 .1 .6h.4M33.6 184.6l-.3-.1-.2 .2v.2l.5 .1v.3h-.5M170.1 185.8v1l-.2 .2h-.3M170.1 185.8h-.4l-.2 .2 .1 .6h.5"/>
</g>
<g fill="#008400" stroke="#008400" stroke-width=".25">
<circle cx="266.7" cy="30.7" r=".51"/>
<circle cx="200.7" cy="98" r=".51"/>
<circle cx="217.2" cy="136.1" r=".51"/>
<circle cx="69.9" cy="91.7" r=".51"/>
<circle cx="188" cy="80.3" r=".51"/>
<circle cx="217.2" cy="21.8" r=".51"/>
<circle cx="200.7" cy="136.1" r=".51"/>
<circle cx="69.9" cy="104.4" r=".51"/>
<circle cx="240" cy="70.1" r=".51"/>
<circle cx="69.9" cy="109.5" r=".51"/>
<circle cx="262.9" cy="34.5" r=".51"/>
<circle cx="217.2" cy="156.5" r=".51"/>
<circle cx="61" cy="48.5" r=".51"/>
<circle cx="271.8" cy="28.2" r=".51"/>
<circle cx="223.5" cy="42.2" r=".51"/>
<circle cx="223.5" cy="136.1" r=".51"/>
<circle cx="52.1" cy="117.1" r=".51"/>
<circle cx="49.5" cy="68.8" r=".51"/>
<circle cx="223.5" cy="80.3" r=".51"/>
<circle cx="223.5" cy="156.5" r=".51"/>
<circle cx="269.2" cy="37.1" r=".51"/>
<circle cx="223.5" cy="59.9" r=".51"/>
<circle cx="188" cy="42.2" r=".51"/>
<circle cx="52.1" cy="99.3" r=".51"/>
<circle cx="240" cy="146.3" r=".51"/>
<circle cx="217.2" cy="59.9" r=".51"/>
<circle cx="116.8" cy="38.3" r=".51"/>
<circle cx="188" cy="156.5" r=".51"/>
<circle cx="217.2" cy="80.3" r=".51"/>
<circle cx="240" cy="32" r=".51"/>
<circle cx="116.8" cy="33.3" r=".51"/>
<circle cx="109.2" cy="33.3" r=".51"/>
<circle cx="223.5" cy="21.8" r=".51"/>
<circle cx="111.8" cy="190.7" r=".51"/>
<circle cx="217.2" cy="118.4" r=".51"/>
<circle cx="200.7" cy="59.9" r=".51"/>
<circle cx="217.2" cy="98" r=".51"/>
<circle cx="95.3" cy="170.4" r=".51"/>
<circle cx="85.1" cy="170.4" r=".51"/>
<circle cx="240" cy="108.2" r=".51"/>
<circle cx="116.8" cy="40.9" r=".51"/>
<circle cx="95.2" cy="190.7" r=".51"/>
<circle cx="188" cy="118.4" r=".51"/>
<circle cx="72.4" cy="68.8" r=".51"/>
<circle cx="223.5" cy="118.4" r=".51"/>
<circle cx="111.8" cy="170.4" r=".51"/>
<circle cx="223.5" cy="98" r=".51"/>
<circle cx="118.1" cy="170.4" r=".51"/>
<circle cx="118.1" cy="190.7" r=".51"/>
<circle cx="69.9" cy="84.1" r=".51"/>
<circle cx="82.6" cy="190.7" r=".51"/>
<circle cx="134.6" cy="180.6" r=".51"/>
<circle cx="33" cy="48.5" r=".51"/>
<circle cx="78.7" cy="28.2" r=".51"/>
<circle cx="190.5" cy="136.1" r=".51"/>
<circle cx="74.9" cy="38.3" r=".51"/>
<circle cx="217.2" cy="42.2" r=".51"/>
<circle cx="190.5" cy="98" r=".51"/>
<circle cx="200.7" cy="118.4" r=".51"/>
<circle cx="200.7" cy="156.5" r=".51"/>
<circle cx="41.9" cy="26.9" r=".51"/>
<circle cx="47" cy="48.5" r=".51"/>
<circle cx="109.2" cy="46" r=".51"/>
<circle cx="200.7" cy="80.3" r=".51"/>
<circle cx="105.4" cy="43.4" r=".51"/>
<circle cx="200.7" cy="42.2" r=".51"/>
<circle cx="33" cy="26.9" r=".51"/>
<circle cx="190.5" cy="59.9" r=".51"/>
<circle cx="190.5" cy="21.8" r=".51"/>
<circle cx="200.7" cy="21.8" r=".51"/>
</g>
<g fill="none" stroke="#000084" stroke-width=".18">
<path d="M46.4 27.6l1.2 1.2M47.6 27.6l-1.2 1.2M83.2 39l1.2 1.2M84.4 39l-1.2 1.2M83.2 51.7l1.2 1.2M84.4 51.7l-1.2 1.2M148 40.3l1.2 1.2M148 42.8l1.2 1.2M148 45.4l1.2 1.2M149.2 40.3l-1.2 1.2M149.2 42.8l-1.2 1.2M149.2 45.4l-1.2 1.2"/>
<path d="M24.8 96.2l1.2 1.2M24.8 91.1l1.2 1.2M24.8 86l1.2 1.2M24.8 83.5l1.2 1.2M24.8 80.9l1.2 1.2M26 96.2l-1.2 1.2M26 91.1l-1.2 1.2M26 86l-1.2 1.2M26 83.5l-1.2 1.2M26 80.9l-1.2 1.2M93.4 98.7l1.2 1.2M93.4 93.6l1.2 1.2"/>
<path d="M93.4 80.9l1.2 1.2M93.4 86l1.2 1.2M93.4 88.5l1.2 1.3M94.6 98.7l-1.2 1.2M94.6 93.6l-1.2 1.2M94.6 80.9l-1.2 1.2M94.6 86l-1.2 1.2M94.6 88.5l-1.2 1.3M24.8 113.9l1.2 1.3M24.8 111.4l1.2 1.2M24.8 106.3l1.2 1.2M26 113.9l-1.2 1.3"/>
<path d="M26 111.4l-1.2 1.2M26 106.3l-1.2 1.2M93.4 116.5l1.2 1.2M93.4 113.9l1.2 1.3M93.4 111.4l1.2 1.2M94.6 116.5l-1.2 1.2M94.6 113.9l-1.2 1.3M94.6 111.4l-1.2 1.2"/>
</g>
<text font-size="2.8" fill="#840000" x="178" y="190.5">Title: Raspberry Pi 4 UART-RS485</text>
<g font-size="2.1" fill="#008484">
<text x="55.9" y="21.9">D24V50F5</text>
<text x="59" y="19.2">U17</text>
</g>
<g font-size="2.1" fill="#840000">
<text x="178" y="184">Sheet: /</text>
<text x="178" y="181">Noriaki Nakagawa</text>
<text x="178" y="186.7">File: RasPi4-UART-RS485.sch</text>
<text x="178" y="196.9">KiCad E.D.A. kicad (5.1.8)-1</text>
<text x="178" y="194.1">Size: A4</text>
<text x="200" y="194.1">Date: 15 nov 2012</text>
<text x="263" y="194.1">Rev:</text>
<text x="263" y="196.9">Id: 1/1</text>
</g>
<g font-size="1.8" fill="#840000">
<text x="35" y="11.9">1</text>
<text x="85" y="11.9">2</text>
<text x="135" y="11.9">3</text>
<text x="185" y="11.9">4</text>
<text x="235" y="11.9">5</text>
<text x="285" y="11.9">6</text>
<text x="249.9" y="23.6" transform="rotate(-90 249.9 23.6)">8</text>
<text x="23" y="29.2">1</text>
<text x="23" y="26.7">2</text>
<text x="49" y="27.9">1</text>
<text x="71.9" y="27.9">5</text>
<text x="191.9" y="29.2">4</text>
<text x="200.4" y="26.1" transform="rotate(-90 200.4 26.1)">5</text>
<text x="232.5" y="27.6">RXD1</text>
<text x="240.8" y="26.7">1</text>
<text x="240.8" y="29.2">2</text>
<text x="258.6" y="29.2">6</text>
<text x="275.7" y="25.4">1</text>
<text x="275.7" y="27.9">2</text>
<text x="10.4" y="35.9">A</text>
<text x="49" y="33">2</text>
<text x="80.2" y="33">1</text>
<text x="80.2" y="35.6">2</text>
<text x="162.3" y="32.6">TXD1</text>
<text x="191.9" y="31.7">1</text>
<text x="191.9" y="34.3">3</text>
<text x="208.4" y="31.7">6</text>
<text x="240.8" y="34.3">3</text>
<text x="258.6" y="34.3">7</text>
<text x="275.7" y="30.5">3</text>
<text x="275.7" y="33">4</text>
<text x="285.4" y="35.9">A</text>
<text x="49" y="38.1">3</text>
<text x="71.9" y="38.1">4</text>
<text x="85.3" y="41.4" transform="rotate(-90 85.3 41.4)">1</text>
<text x="121.4" y="38.1">1</text>
<text x="121.4" y="40.6">2</text>
<text x="145.1" y="38.1">10</text>
<text x="145.6" y="40.6">9</text>
<text x="200.4" y="38.8" transform="rotate(-90 200.4 38.8)">2</text>
<text x="232.2" y="37.7">TXD1</text>
<text x="240.8" y="36.8">4</text>
<text x="249.9" y="41.4" transform="rotate(-90 249.9 41.4)">5</text>
<text x="275.7" y="36.8">1</text>
<text x="275.7" y="39.4">2</text>
<text x="275.7" y="41.9">3</text>
<text x="98.3" y="46.6">SDA</text>
<text x="98.6" y="44.1">SCL</text>
<text x="121.4" y="43.2">3</text>
<text x="121.4" y="45.7">4</text>
<text x="145.6" y="45.7">7</text>
<text x="145.6" y="43.2">8</text>
<text x="275.7" y="44.4">4</text>
<text x="85.3" y="51.5" transform="rotate(-90 85.3 51.5)">2</text>
<text x="121.4" y="48.3">5</text>
<text x="145.6" y="49.5">6</text>
<text x="200.4" y="64.2" transform="rotate(-90 200.4 64.2)">5</text>
<text x="232.5" y="65.7">RXD2</text>
<text x="240.8" y="64.8">1</text>
<text x="249.9" y="61.7" transform="rotate(-90 249.9 61.7)">8</text>
<text x="269.4" y="63.5">1</text>
<text x="56" y="68.6">1</text>
<text x="56" y="71.1">3</text>
<text x="64.9" y="68.6">2</text>
<text x="64.9" y="71.1">4</text>
<text x="162.3" y="70.7">TXD2</text>
<text x="191.9" y="69.8">1</text>
<text x="191.9" y="67.3">4</text>
<text x="208.4" y="69.8">6</text>
<text x="240.8" y="67.3">2</text>
<text x="258.6" y="67.3">6</text>
<text x="269.4" y="66">2</text>
<text x="269.4" y="68.6">3</text>
<text x="269.4" y="71.1">4</text>
<text x="20.6" y="77.1">TXD3</text>
<text x="20.9" y="72">SDA</text>
<text x="21.6" y="74.5">SCL</text>
<text x="56" y="73.7">5</text>
<text x="56" y="76.2">7</text>
<text x="64.9" y="73.7">6</text>
<text x="64.9" y="76.2">8</text>
<text x="94.2" y="77.1">TXD1</text>
<text x="191.9" y="72.4">3</text>
<text x="200.4" y="76.9" transform="rotate(-90 200.4 76.9)">2</text>
<text x="232.2" y="75.8">TXD2</text>
<text x="240.8" y="72.4">3</text>
<text x="240.8" y="74.9">4</text>
<text x="258.6" y="72.4">7</text>
<text x="55.5" y="81.3">11</text>
<text x="55.5" y="83.8">13</text>
<text x="56" y="78.7">9</text>
<text x="64.4" y="78.7">10</text>
<text x="64.4" y="81.3">12</text>
<text x="64.4" y="83.8">14</text>
<text x="94.8" y="79.6">RXD1</text>
<text x="249.9" y="79.5" transform="rotate(-90 249.9 79.5)">5</text>
<text x="10.4" y="85.9">B</text>
<text x="55.5" y="86.4">15</text>
<text x="55.5" y="88.9">17</text>
<text x="64.4" y="86.4">16</text>
<text x="64.4" y="88.9">18</text>
<text x="285.4" y="85.9">B</text>
<text x="19.9" y="94.9">RXD4</text>
<text x="55.5" y="91.4">19</text>
<text x="55.5" y="94">21</text>
<text x="64.4" y="91.4">20</text>
<text x="64.4" y="94">22</text>
<text x="55.5" y="96.5">23</text>
<text x="55.5" y="99.1">25</text>
<text x="55.5" y="101.6">27</text>
<text x="64.4" y="96.5">24</text>
<text x="64.4" y="99.1">26</text>
<text x="64.4" y="101.6">28</text>
<text x="94.2" y="97.4">TXD4</text>
<text x="249.9" y="99.8" transform="rotate(-90 249.9 99.8)">8</text>
<text x="269.4" y="101.6">1</text>
<text x="19.9" y="105">RXD3</text>
<text x="20.6" y="102.5">TXD2</text>
<text x="55.5" y="104.1">29</text>
<text x="55.5" y="106.7">31</text>
<text x="64.4" y="104.1">30</text>
<text x="64.4" y="106.7">32</text>
<text x="94.2" y="107.6">TXD5</text>
<text x="94.8" y="102.5">RXD2</text>
<text x="191.9" y="107.9">1</text>
<text x="191.9" y="105.4">4</text>
<text x="200.4" y="102.3" transform="rotate(-90 200.4 102.3)">5</text>
<text x="208.4" y="107.9">6</text>
<text x="232.5" y="103.8">RXD3</text>
<text x="240.8" y="102.9">1</text>
<text x="240.8" y="105.4">2</text>
<text x="258.6" y="105.4">6</text>
<text x="269.4" y="104.1">2</text>
<text x="269.4" y="106.7">3</text>
<text x="19.9" y="110.1">RXD5</text>
<text x="55.5" y="109.2">33</text>
<text x="55.5" y="111.8">35</text>
<text x="64.4" y="109.2">34</text>
<text x="64.4" y="111.8">36</text>
<text x="162.3" y="108.8">TXD3</text>
<text x="191.9" y="110.5">3</text>
<text x="232.2" y="113.9">TXD3</text>
<text x="240.8" y="110.5">3</text>
<text x="240.8" y="113">4</text>
<text x="258.6" y="110.5">7</text>
<text x="269.4" y="109.2">4</text>
<text x="55.5" y="114.3">37</text>
<text x="55.5" y="116.8">39</text>
<text x="64.4" y="114.3">38</text>
<text x="64.4" y="116.8">40</text>
<text x="200.4" y="115" transform="rotate(-90 200.4 115)">2</text>
<text x="249.9" y="117.6" transform="rotate(-90 249.9 117.6)">5</text>
<text x="10.4" y="135.9">C</text>
<text x="249.9" y="137.9" transform="rotate(-90 249.9 137.9)">8</text>
<text x="285.4" y="135.9">C</text>
<text x="191.9" y="143.5">4</text>
<text x="200.4" y="140.4" transform="rotate(-90 200.4 140.4)">5</text>
<text x="232.5" y="141.9">RXD4</text>
<text x="240.8" y="141">1</text>
<text x="240.8" y="143.5">2</text>
<text x="258.6" y="143.5">6</text>
<text x="269.4" y="139.7">1</text>
<text x="269.4" y="142.2">2</text>
<text x="162.3" y="146.9">TXD4</text>
<text x="191.9" y="146">1</text>
<text x="191.9" y="148.6">3</text>
<text x="208.4" y="146">6</text>
<text x="240.8" y="148.6">3</text>
<text x="258.6" y="148.6">7</text>
<text x="269.4" y="144.8">3</text>
<text x="269.4" y="147.3">4</text>
<text x="200.4" y="153.1" transform="rotate(-90 200.4 153.1)">2</text>
<text x="232.2" y="152">TXD4</text>
<text x="240.8" y="151.1">4</text>
<text x="249.9" y="155.7" transform="rotate(-90 249.9 155.7)">5</text>
<text x="144.5" y="172.2" transform="rotate(-90 144.5 172.2)">8</text>
<text x="164" y="174">1</text>
<text x="86.5" y="177.8">4</text>
<text x="95" y="174.7" transform="rotate(-90 95 174.7)">5</text>
<text x="127.1" y="176.1">RXD5</text>
<text x="135.4" y="175.3">1</text>
<text x="135.4" y="177.8">2</text>
<text x="153.2" y="177.8">6</text>
<text x="164" y="176.5">2</text>
<text x="164" y="179.1">3</text>
<text x="10.4" y="185.9">D</text>
<text x="56.9" y="181.2">TXD5</text>
<text x="86.5" y="180.3">1</text>
<text x="86.5" y="182.9">3</text>
<text x="103" y="180.3">6</text>
<text x="135.4" y="182.9">3</text>
<text x="135.4" y="185.4">4</text>
<text x="153.2" y="182.9">7</text>
<text x="164" y="181.6">4</text>
<text x="285.4" y="185.9">D</text>
<text x="95" y="187.4" transform="rotate(-90 95 187.4)">2</text>
<text x="126.8" y="186.3">TXD5</text>
<text x="144.5" y="190" transform="rotate(-90 144.5 190)">5</text>
<text x="35" y="199.9">1</text>
<text x="85" y="199.9">2</text>
<text x="135" y="199.9">3</text>
<text x="185" y="199.9">4</text>
<text x="235" y="199.9">5</text>
<text x="285" y="199.9">6</text>
</g>
<g font-size="1.8" fill="#008484">
<text x="198.7" y="15.6">+3.3V</text>
<text x="248.6" y="17.9">U11</text>
<text x="268.9" y="17.7">+BATT</text>
<text x="21.4" y="21.8">J7</text>
<text x="39" y="22.8">+BATT</text>
<text x="77.1" y="22.8">+5V</text>
<text x="244.6" y="20.2">ST1480ACDR</text>
<text x="274.9" y="21.3">B4B-EH</text>
<text x="277.2" y="23.8">J1</text>
<text x="19.1" y="24.1">B2B-XH</text>
<text x="53.1" y="28.8">ENABLE</text>
<text x="63.9" y="28.8">VOUT</text>
<text x="114.5" y="27.9">+3.3V</text>
<text x="166.5" y="28.9">74LVC1G04</text>
<text x="169.1" y="26.3">U1</text>
<text x="201.3" y="29.6" transform="rotate(-90 201.3 29.6)">V+</text>
<text x="210.3" y="28.7">0.1u</text>
<text x="211.8" y="26.4">C1</text>
<text x="226.6" y="26.4">C2</text>
<text x="226.8" y="28.7">0.1u</text>
<text x="243.6" y="27.6">RO</text>
<text x="250.8" y="29.1" transform="rotate(-90 250.8 29.1)">VCC</text>
<text x="36.2" y="34.4" transform="rotate(-90 36.2 34.4)">D1</text>
<text x="38.8" y="35" transform="rotate(-90 38.8 35)">LED</text>
<text x="53.1" y="33.9">VIN</text>
<text x="86.1" y="34.2">J8</text>
<text x="194.8" y="32.6">IN</text>
<text x="194.8" y="35.2">SET</text>
<text x="194.8" y="30.1">DIV</text>
<text x="202.8" y="32.6">OUT</text>
<text x="243.6" y="30.1">RE</text>
<text x="243.6" y="35.2">DE</text>
<text x="255.5" y="30.1">A</text>
<text x="255.5" y="35.2">B</text>
<text x="53.1" y="39">GND</text>
<text x="64.9" y="39">GND</text>
<text x="83.6" y="41.4" transform="rotate(-90 83.6 41.4)">+</text>
<text x="86.6" y="36.5">B2B-PH</text>
<text x="100.4" y="37.6">R6</text>
<text x="100.9" y="40.2">10k</text>
<text x="110.7" y="37.8">R7</text>
<text x="110.8" y="40.3">10k</text>
<text x="125.5" y="39">VDD</text>
<text x="125.5" y="41.5">VDDIO</text>
<text x="138.6" y="39">GND</text>
<text x="139.6" y="41.5">INT</text>
<text x="189.9" y="37.9">R1</text>
<text x="190.2" y="40.2">470k</text>
<text x="201.3" y="36.6" transform="rotate(-90 201.3 36.6)">GND</text>
<text x="202.2" y="39">U6</text>
<text x="203.1" y="41.6">LTC6994xS6-1</text>
<text x="243.6" y="37.7">DI</text>
<text x="250.8" y="38.6" transform="rotate(-90 250.8 38.6)">GND</text>
<text x="36.2" y="44.5" transform="rotate(-90 36.2 44.5)">R8</text>
<text x="38.8" y="44.4" transform="rotate(-90 38.8 44.4)">10k</text>
<text x="88" y="45.5">M1</text>
<text x="88" y="47.8">Fan</text>
<text x="125.5" y="44.1">SCL/SCLK AUX_DA</text>
<text x="125.5" y="46.6">SDA/SDI</text>
<text x="135.4" y="46.6">AUX_CL</text>
<text x="275.9" y="47.9">J6</text>
<text x="83.6" y="51.3" transform="rotate(-90 83.6 51.3)">-</text>
<text x="125.4" y="53">U16</text>
<text x="125.5" y="49.1">AD0/SDO</text>
<text x="132.9" y="53">MPU-9250</text>
<text x="140" y="50.4">CS</text>
<text x="198.7" y="53.7">+3.3V</text>
<text x="198.8" y="49.8">GND</text>
<text x="267.4" y="52.3">GND</text>
<text x="274.9" y="50.5">B4B-EH</text>
<text x="59" y="55.5">GND</text>
<text x="147.9" y="58.1">GND</text>
<text x="244.6" y="58.3">ST1480ACDR</text>
<text x="248.6" y="56">U12</text>
<text x="260" y="59.6">+BATT</text>
<text x="271" y="59.4">B4B-EH</text>
<text x="47.2" y="62.1">+3.3V</text>
<text x="59.9" y="64">P1</text>
<text x="70.8" y="62.1">+5V</text>
<text x="169.1" y="64.4">U2</text>
<text x="211.8" y="64.5">C3</text>
<text x="226.6" y="64.5">C4</text>
<text x="243.6" y="65.7">RO</text>
<text x="270.8" y="61.9">J2</text>
<text x="55.8" y="66.3">Conn_02x20</text>
<text x="166.5" y="67">74LVC1G04</text>
<text x="194.8" y="70.7">IN</text>
<text x="194.8" y="68.2">DIV</text>
<text x="201.3" y="67.7" transform="rotate(-90 201.3 67.7)">V+</text>
<text x="202.8" y="70.7">OUT</text>
<text x="210.3" y="66.8">0.1u</text>
<text x="226.8" y="66.8">0.1u</text>
<text x="243.6" y="68.2">RE</text>
<text x="250.8" y="67.2" transform="rotate(-90 250.8 67.2)">VCC</text>
<text x="255.5" y="68.2">A</text>
<text x="189.9" y="76">R2</text>
<text x="194.8" y="73.3">SET</text>
<text x="201.3" y="74.7" transform="rotate(-90 201.3 74.7)">GND</text>
<text x="202.2" y="77.1">U7</text>
<text x="243.6" y="73.3">DE</text>
<text x="243.6" y="75.8">DI</text>
<text x="250.8" y="76.7" transform="rotate(-90 250.8 76.7)">GND</text>
<text x="255.5" y="73.3">B</text>
<text x="190.2" y="78.3">470k</text>
<text x="203.1" y="79.7">LTC6994xS6-1</text>
<text x="264.9" y="82.8">GND</text>
<text x="198.8" y="87.9">GND</text>
<text x="198.7" y="91.8">+3.3V</text>
<text x="248.6" y="94.1">U13</text>
<text x="244.6" y="96.4">ST1480ACDR</text>
<text x="260" y="97.7">+BATT</text>
<text x="270.8" y="100">J3</text>
<text x="271" y="97.5">B4B-EH</text>
<text x="166.5" y="105.1">74LVC1G04</text>
<text x="169.1" y="102.5">U3</text>
<text x="194.8" y="106.3">DIV</text>
<text x="201.3" y="105.8" transform="rotate(-90 201.3 105.8)">V+</text>
<text x="210.3" y="104.9">0.1u</text>
<text x="211.8" y="102.6">C5</text>
<text x="226.6" y="102.6">C6</text>
<text x="226.8" y="104.9">0.1u</text>
<text x="243.6" y="103.8">RO</text>
<text x="243.6" y="106.3">RE</text>
<text x="250.8" y="105.3" transform="rotate(-90 250.8 105.3)">VCC</text>
<text x="255.5" y="106.3">A</text>
<text x="194.8" y="108.8">IN</text>
<text x="194.8" y="111.4">SET</text>
<text x="201.3" y="112.8" transform="rotate(-90 201.3 112.8)">GND</text>
<text x="202.8" y="108.8">OUT</text>
<text x="243.6" y="111.4">DE</text>
<text x="243.6" y="113.9">DI</text>
<text x="255.5" y="111.4">B</text>
<text x="189.9" y="114.1">R3</text>
<text x="190.2" y="116.4">470k</text>
<text x="202.2" y="115.2">U8</text>
<text x="203.1" y="117.8">LTC6994xS6-1</text>
<text x="250.8" y="114.8" transform="rotate(-90 250.8 114.8)">GND</text>
<text x="50.1" y="125.4">GND</text>
<text x="67.9" y="125.4">GND</text>
<text x="198.8" y="126">GND</text>
<text x="264.9" y="120.9">GND</text>
<text x="198.7" y="129.9">+3.3V</text>
<text x="244.6" y="134.5">ST1480ACDR</text>
<text x="248.6" y="132.2">U14</text>
<text x="260" y="135.8">+BATT</text>
<text x="271" y="135.6">B4B-EH</text>
<text x="166.5" y="143.2">74LVC1G04</text>
<text x="169.1" y="140.6">U4</text>
<text x="201.3" y="143.9" transform="rotate(-90 201.3 143.9)">V+</text>
<text x="210.3" y="143">0.1u</text>
<text x="211.8" y="140.7">C7</text>
<text x="226.6" y="140.7">C8</text>
<text x="226.8" y="143">0.1u</text>
<text x="243.6" y="141.9">RO</text>
<text x="250.8" y="143.4" transform="rotate(-90 250.8 143.4)">VCC</text>
<text x="270.8" y="138.1">J4</text>
<text x="14.1" y="147.7">PWR_FLAG</text>
<text x="28.9" y="148.5">+5V</text>
<text x="194.8" y="146.9">IN</text>
<text x="194.8" y="149.5">SET</text>
<text x="194.8" y="144.4">DIV</text>
<text x="202.8" y="146.9">OUT</text>
<text x="243.6" y="144.4">RE</text>
<text x="243.6" y="149.5">DE</text>
<text x="255.5" y="144.4">A</text>
<text x="255.5" y="149.5">B</text>
<text x="14.1" y="155.3">PWR_FLAG</text>
<text x="189.9" y="152.2">R4</text>
<text x="190.2" y="154.5">470k</text>
<text x="201.3" y="150.9" transform="rotate(-90 201.3 150.9)">GND</text>
<text x="202.2" y="153.3">U9</text>
<text x="203.1" y="155.9">LTC6994xS6-1</text>
<text x="243.6" y="152">DI</text>
<text x="250.8" y="152.9" transform="rotate(-90 250.8 152.9)">GND</text>
<text x="264.9" y="159">GND</text>
<text x="15.4" y="168">PWR_FLAG</text>
<text x="28.5" y="163.5">GND</text>
<text x="93.3" y="164.2">+3.3V</text>
<text x="143.2" y="166.5">U15</text>
<text x="198.8" y="164.1">GND</text>
<text x="28.1" y="168.8">+3.3V</text>
<text x="139.1" y="168.8">ST1480ACDR</text>
<text x="154.6" y="170.1">+BATT</text>
<text x="165.4" y="172.4">J5</text>
<text x="165.6" y="169.8">B4B-EH</text>
<text x="15.4" y="176.9">PWR_FLAG</text>
<text x="27.6" y="177.7">+BATT</text>
<text x="61.1" y="177.5">74LVC1G04</text>
<text x="63.7" y="174.9">U5</text>
<text x="89.4" y="178.7">DIV</text>
<text x="95.9" y="178.2" transform="rotate(-90 95.9 178.2)">V+</text>
<text x="104.9" y="177.3">0.1u</text>
<text x="106.4" y="175">C9</text>
<text x="121.3" y="175">C10</text>
<text x="121.4" y="177.3">0.1u</text>
<text x="138.2" y="176.1">RO</text>
<text x="138.2" y="178.7">RE</text>
<text x="145.4" y="177.7" transform="rotate(-90 145.4 177.7)">VCC</text>
<text x="150.1" y="178.7">A</text>
<text x="89.4" y="181.2">IN</text>
<text x="89.4" y="183.8">SET</text>
<text x="95.9" y="185.2" transform="rotate(-90 95.9 185.2)">GND</text>
<text x="97.4" y="181.2">OUT</text>
<text x="138.2" y="183.8">DE</text>
<text x="150.1" y="183.8">B</text>
<text x="31.9" y="187.7">MK3</text>
<text x="32.1" y="190">M2.5</text>
<text x="84.5" y="186.5">R5</text>
<text x="84.8" y="188.8">470k</text>
<text x="96.9" y="187.6">U10</text>
<text x="97.7" y="190.2">LTC6994xS6-1</text>
<text x="138.2" y="186.3">DI</text>
<text x="145.4" y="187.2" transform="rotate(-90 145.4 187.2)">GND</text>
<text x="20.5" y="192.8">MK2</text>
<text x="20.7" y="195.1">M2.5</text>
<text x="31.9" y="192.8">MK4</text>
<text x="32.1" y="195.1">M2.5</text>
<text x="159.5" y="193.3">GND</text>
<text x="93.4" y="198.4">GND</text>
</g>
<g font-size="1.8" fill="#0000c2">
<text x="82.5" y="26.4">DCfan 25x25x10</text>
<text x="82.5" y="28.4">F251R-05LB</text>
<text x="82.5" y="30.5">5V60mA</text>
<text x="161.3" y="45.4">Rset=(50k/1us)×(Tdelay/Ndiv)</text>
<text x="161.3" y="47.5">=(50k/1us)×(10us/1)=500k</text>
<text x="161.3" y="43.2">Tdelay=10us</text>
<text x="204.5" y="45.4">Ndiv=1</text>
<text x="204.5" y="47.5">POL=1 (Falling-Edge Delayed)</text>
<text x="161.3" y="49.5">470k Tdelay=9.4us</text>
<text x="204.5" y="49.5">Tdelay=1us to 16us</text>
<text x="271.8" y="53.3">Head&amp;Body</text>
<text x="268" y="76.2">Right Arm</text>
<text x="268" y="114.3">Left Arm</text>
<text x="268" y="152.4">Right Leg</text>
<text x="19" y="185.4">Mounting Holes</text>
<text x="162.6" y="186.7">Left Leg</text>
</g>
<g font-size="1.8">
<text x="25.4" y="71.1">GPIO2(SDA1)</text>
<text x="25.4" y="76.2">GPIO4(TXD3)</text>
<text x="25.4" y="73.7">GPIO3(SCL1)</text>
<text x="81.9" y="76.2">GPIO14(TXD1)</text>
<text x="25.4" y="83.8">GPIO27(GEN2)</text>
<text x="25.4" y="81.3">GPIO17(GEN0)</text>
<text x="81.7" y="78.7">GPIO15(RXD1)</text>
<text x="87.6" y="81.3">GPIO18</text>
<text x="25.4" y="86.4">GPIO22(GEN3)</text>
<text x="81.6" y="86.4">GPIO23(GEN4)</text>
<text x="81.6" y="88.9">GPIO24(GEN5)</text>
<text x="25.4" y="94">GPIO9(RXD4)</text>
<text x="25.4" y="91.4">GPIO10</text>
<text x="81.6" y="94">GPIO25(GEN6)</text>
<text x="25.4" y="101.6">GPIO(TXD2)</text>
<text x="25.4" y="96.5">GPIO11</text>
<text x="82.7" y="101.6">GPIO1(RXD2)</text>
<text x="82.9" y="96.5">GPIO8(TXD4)</text>
<text x="88.6" y="99.1">GPIO7</text>
<text x="25.4" y="106.7">GPIO6</text>
<text x="25.4" y="104.1">GPIO5(RXD3)</text>
<text x="81.9" y="106.7">GPIO12(TXD5)</text>
<text x="25.4" y="111.8">GPIO19</text>
<text x="25.4" y="109.2">GPIO13(RXD5)</text>
<text x="87.6" y="111.8">GPIO16</text>
<text x="25.4" y="114.3">GPIO26</text>
<text x="87.6" y="114.3">GPIO20</text>
<text x="87.6" y="116.8">GPIO21</text>
</g>
<g font-size="1.4" fill="#840000">
<text x="171.7" y="31.7">2</text>
<text x="181.9" y="31.7">4</text>
<text x="171.7" y="69.8">2</text>
<text x="181.9" y="69.8">4</text>
<text x="171.7" y="107.9">2</text>
<text x="181.9" y="107.9">4</text>
<text x="171.7" y="146">2</text>
<text x="181.9" y="146">4</text>
<text x="66.3" y="180.3">2</text>
<text x="76.5" y="180.3">4</text>
</g>
</svg>
